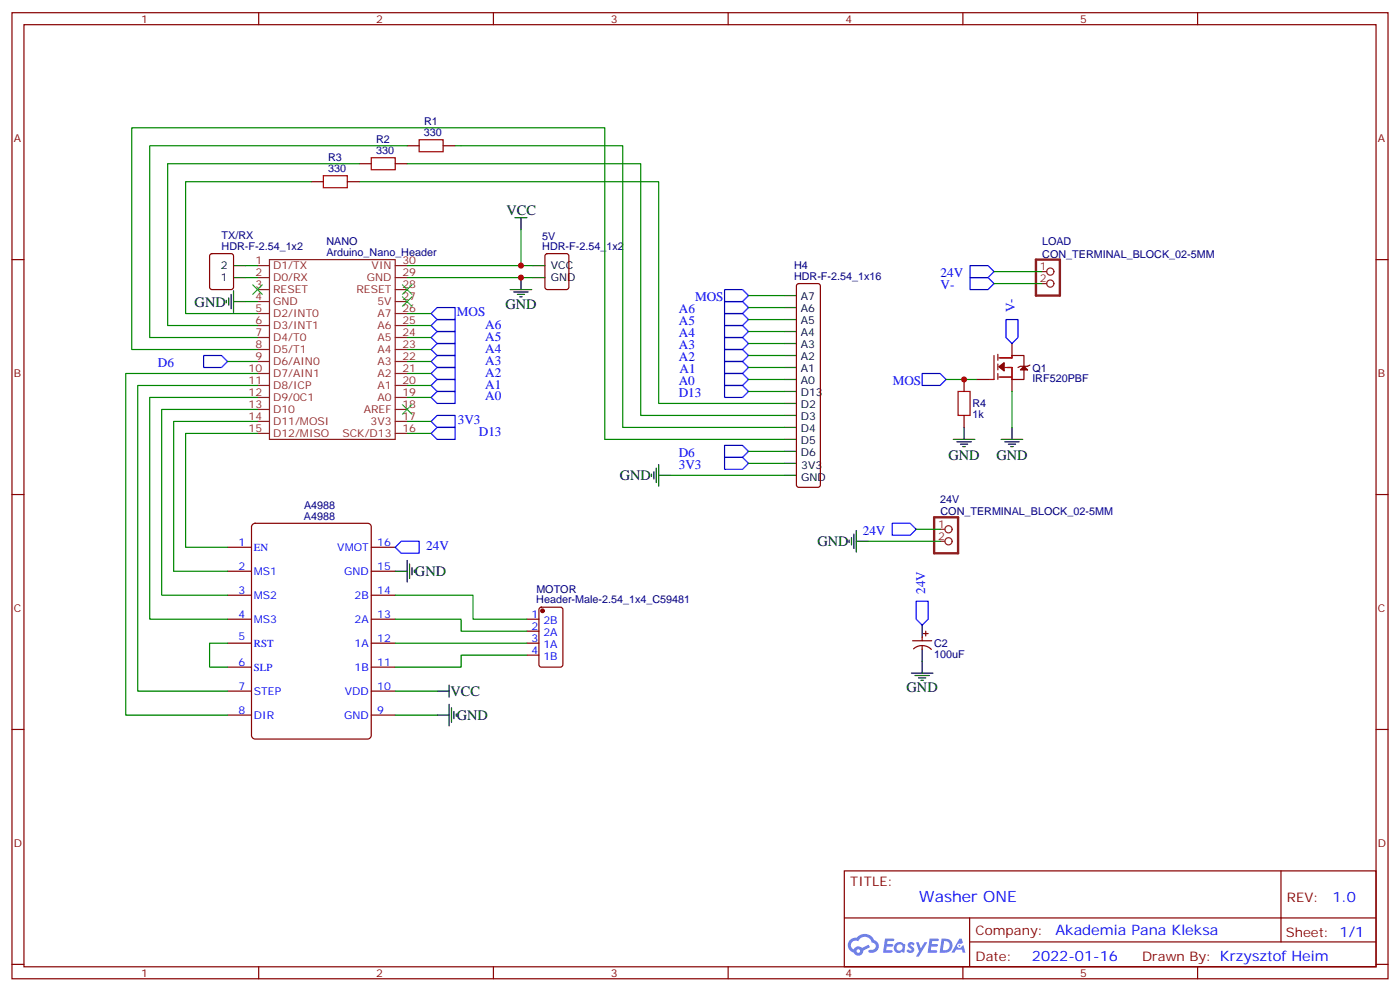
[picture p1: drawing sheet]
<svg xmlns="http://www.w3.org/2000/svg" width="412mm" height="292mm" viewBox="0 0 412 292" stroke-linecap="round" stroke-linejoin="round" font-family="sans-serif">
<g fill="none" stroke="#870000" stroke-width=".35">
<path d="M3.5 3.7h405.4v284.4h-405.4zM7.1 7.3h398.2v277.3h-398.2zM76.2 3.7v3.6M145.3 3.7v3.6M214.5 3.7v3.6M283.6 3.7v3.6M352.8 3.7v3.6M3.5 76.4h3.6M405.3 76.4h3.6M3.5 145.6h3.6M405.3 145.6h3.6M3.5 214.7h3.6"/>
<path d="M405.3 214.7h3.6M248.7 256.3h156.6v28.3h-156.6zM377.3 256.4v20.8M248.7 270.2h156.5M285.6 277.2h119.6M285.6 270.2v14.1M3.5 283.8h3.6M76.2 284.6v3.5M145.3 284.6v3.5M214.5 284.6v3.5M283.6 284.6v3.5M352.8 284.6v3.5"/>
<path d="M405.3 283.8h3.6"/>
</g>
<g fill="#5487ff">
<path d="M267.7 277.5a1.22 1.22 0 0 1 1.7 .3l-.4 .5a.47 .47 0 0 0-.3-.4 .47 .47 0 0 0-.5 .2l.1 .3a1.14 1.14 0 0 1 .8 1.7 1.14 1.14 0 0 1-1.9 0l-.2-.2 .5-.5 .7 .4a.29 .29 0 0 0 .3-.3 .29 .29 0 0 0-.2-.3 1.04 1.04 0 0 1-.6-1.7z"/>
<path d="M260.7 276.3h2.4l.3 .1-.2 .5-1.8 .1-.1 .9h1.5l.3 .3-.3 .4h-1.6l-.2 1.1h1.7l.2 .3-.2 .4h-2.6z"/>
<path d="M273.8 276.3h2.4l.3 .1-.1 .5-1.8 .1-.2 .9h1.6l.3 .3-.4 .4h-1.6l-.1 1.1h1.7l.2 .3-.2 .4h-2.6z"/>
<path d="M282.6 276.3h.7l.3 1.2-.6 .3a.69 .69 0 0 0-1 .3 .69 .69 0 0 0 .4 1 .69 .69 0 0 0 .9-.6l.5-.3 .6 2.2h-.8l-.2-.9h-1.8l-.5 .9h-.8z"/>
<path d="M269.8 277.3h.8l.6 1.9 1.1-1.9h.9l-2.6 4.2h-.8l.9-1.5z"/>
<path d="M277.4 276.3l-.6 4.1h1.3a2.11 2.11 0 0 0 2.5-2.1 2.11 2.11 0 0 0-2.5-2zM278.1 277a1.39 1.39 0 0 1 1.7 1.4 1.39 1.39 0 0 1-1.8 1.3h-.3z"/>
<path d="M263.7 277.9a1.54 1.54 0 0 0-.1 2.1 1.54 1.54 0 0 0 2.2 .2l.6 .2 .3-2.3-.2-.2-.4-.1a1.49 1.49 0 0 0-2.4 .1zM264 278.9a.94 .94 0 0 1 1.8 0 .94 .94 0 0 1-1.8 0z"/>
<path d="M250.4 276.6a2.18 2.18 0 0 0 1.1 3.8 1.44 1.44 0 0 0 1.6 .9 1.44 1.44 0 0 0 1.2-1.5l2-1-.5-.7-1.9 .9a1.47 1.47 0 0 0-2.4 .5 1.39 1.39 0 0 1-.7-2 1.39 1.39 0 0 1 2-.5 2.12 2.12 0 0 1 2.2-1.3 2.12 2.12 0 0 1 1.9 1.7 1.14 1.14 0 0 1 1.1 1.4 1.14 1.14 0 0 1-1.7 .8 .43 .43 0 0 0-.5 .3 .43 .43 0 0 0 .4 .5 1.98 1.98 0 0 0 2.5-1.2 1.98 1.98 0 0 0-1.2-2.5 3.1 3.1 0 0 0-5.3-.7l-.9 .1zM252.3 279.9a.55 .55 0 0 1 1.1 0 .55 .55 0 0 1-1.1 0z"/>
<circle cx="282.6" cy="278.4" r=".26"/>
</g>
<g fill="none" stroke="#8c2424" stroke-width=".35">
<path d="M75.8 78.2h3.6M79.4 76.4h37v52.9h-37zM116.4 78.2h3.5M306.9 79.9h1.4M75.8 81.7h3.6M75.8 85.2h3.6M75.8 88.8h3.6M75.8 92.3h3.6M75.8 95.8h3.6M75.8 99.3h3.6M116.4 81.7h3.5M116.4 85.2h3.5"/>
<path d="M116.4 88.8h3.5M116.4 92.3h3.5M116.4 95.8h3.5M116.4 99.3h3.5M306.9 83.5h1.4M75.8 102.9h3.6M75.8 106.4h3.6M75.8 109.9h3.6M75.8 113.5h3.6M75.8 117h3.6M116.4 102.9h3.5M116.4 106.4h3.5"/>
<path d="M116.4 109.9h3.5M116.4 113.5h3.5M116.4 117h3.5M75.8 120.5h3.6M75.8 124h3.6M75.8 127.6h3.6M116.4 120.5h3.5M116.4 124h3.5M116.4 127.6h3.5M276.9 155.8h1.4M276.9 159.3h1.4"/>
<circle cx="309.4" cy="79.9" r="1.06"/>
<circle cx="309.4" cy="83.5" r="1.06"/>
<circle cx="279.4" cy="155.8" r="1.06"/>
<circle cx="279.4" cy="159.3" r="1.06"/>
</g>
<g fill="none" stroke="#870000" stroke-width=".35">
<path d="M91.7 53.5h3.5M102.3 53.5h3.5M105.8 48.2h3.6M116.4 48.2h3.5M119.9 42.9h3.6M130.5 42.9h3.6M62 74.9l.4-.3h5.7l.6 .5 .1 9.4-.5 .7h-5.9l-.6-.4-.1-9.4zM160.7 74.9l.5-.3h5.7l.6 .5 .1 9.4-.5 .7h-5.9l-.6-.4-.1-9.4zM234.8 83.7l.5-.2h5.6l.5 .2 .3 .5v58.5l-.3 .5-.5 .2h-5.6l-.5-.2-.2-.5v-58.5zM284 111.7v3.5M287.5 111.7h3.5M298.1 101.1v3.5h3.5v7.1h-3.5v3.5"/>
<path d="M303.4 107.5l-.7 .3h-2.1l-.7 .4M284 122.3v3.5M74.3 154.5l.8-.5h33.2l.9 .5 .2 .6v61.4l-.5 .8-.6 .2h-33.2l-.8-.5-.2-.5v-61.4zM67 161.1h7.1M67 168.1h7.1M67 175.2h7.1M109.4 161.1h7M109.4 168.1h7M109.4 175.2h7M159 178.9l.5-.2h5.6l.7 .4v16.6l-.5 .6-5.8 .1-.7-.5-.1-16.5zM67 182.2h7.1M67 189.3h7.1"/>
<path d="M67 196.4h7.1M109.4 182.2h7M109.4 189.3h7M109.4 196.4h7M155.2 182.2h3.5M155.2 189.3h3.5M155.2 185.8h3.5M155.2 192.8h3.5M268.8 188.6h5.7M269.1 191a3.8 3.8 0 0 1 5.2 .1M271.6 187.5v1.1M271.6 190v1.1"/>
<path d="M272 186.5h1.4M272.7 185.8v1.4M67 203.4h7.1M67 210.5h7.1M109.4 203.4h7M109.4 210.5h7"/>
</g>
<g fill="#870000" stroke="#870000" stroke-width=".35">
<path d="M294.2 107.9l1.6-1.1v2.4z"/>
<path d="M300.6 108.9l1-1.1 1.1 1.1z"/>
<circle cx="159.8" cy="179.8" r=".53"/>
</g>
<g fill="none" stroke="#008700" stroke-width=".35">
<path d="M91.7 53.5h-37v38.8h21.1M105.8 53.5h88.2v65.2h37.1M105.8 48.2h-56.4v47.6h26.4M119.9 42.9h-75.8v56.4h31.7M119.9 48.2h68.8v74.1h42.4M134.1 42.9h49.3v82.9h47.7M72.3 78.2h3.5M119.9 78.2h37.1M153.5 67.6v10.6M292.8 79.9h14.1M72.3 81.7h3.5M72.3 88.8h3.5"/>
<path d="M119.9 81.7h37.1M119.9 92.3h7.1M119.9 95.8h7.1M119.9 99.3h7.1M220.5 87h10.6M220.5 90.5h10.6M220.5 94.1h10.6M220.5 97.6h10.6M292.8 83.5h14.1M67 106.4h8.8M75.8 109.9h-38.8v100.6h30M75.8 113.5h-35.2v89.9h26.4"/>
<path d="M75.8 117h-31.7v65.2h22.9M75.8 102.9h-37v-65.3h139.4v91.7h52.9M119.9 106.4h7.1M119.9 117h7.1M119.9 113.5h7.1M119.9 109.9h7.1M119.9 102.9h7.1M220.5 111.7h10.6M220.5 115.2h10.6M220.5 108.2h10.6M220.5 104.6h10.6M220.5 101.1h10.6"/>
<path d="M278.7 111.7h8.8M298.1 115.2v10.6M75.8 120.5h-28.2v54.7h19.4M75.8 124h-24.6v44.1h15.8M75.8 127.6h-21.1v33.5h12.3M119.9 124h7.1M119.9 127.6h7.1M197.6 139.9h33.5M220.5 136.4h10.6M220.5 132.9h10.6M255.8 159.3h21.1M269.9 155.8h7"/>
<path d="M116.4 175.2h22.9v7h15.9M67 189.3h-5.3v7.1h5.3M116.4 182.2h19.4v3.6h19.4M116.4 189.3h38.8M155.2 192.8h-19.4v3.6h-19.4M116.4 210.5h12.4M116.4 203.4h12.4"/>
</g>
<g fill="none" stroke="#000" stroke-width=".35">
<path d="M68.8 78.2h3.5M151.7 64.1h3.5M153.5 64.1v3.5M157 78.2h3.5M66.7 88.4v.7M67.4 87.7v2.1M68.1 86.6v4.3M68.8 81.7h3.5M68.8 88.8h3.5M68.8 85.6v6.3M150.3 85.2h6.3M151.3 85.9h4.3"/>
<path d="M152.4 86.6h2.1M153.1 87.3h.7M153.5 81.7v3.5M157 81.7h3.5M231.1 87h3.5M231.1 90.5h3.5M231.1 94.1h3.5M231.1 97.6h3.5M231.1 101.1h3.5M231.1 104.6h3.5M231.1 108.2h3.5M231.1 111.7h3.5"/>
<path d="M231.1 115.2h3.5M231.1 118.7h3.5M191.9 139.6v.7M192.6 138.9v2.1M193.3 137.8v4.2M194 139.9h3.6M194 136.7v6.4M231.1 139.9h3.5M231.1 122.3h3.5M231.1 125.8h3.5M231.1 129.3h3.5M231.1 132.9h3.5"/>
<path d="M231.1 136.4h3.5M280.8 129.3h6.4M281.9 130h4.2M282.9 130.7h2.1M283.6 131.4h.7M284 125.8v3.5M294.9 129.3h6.4M296 130h4.2M297 130.7h2.2M297.7 131.4h.7M298.1 125.8v3.5M250.1 159v.7"/>
<path d="M250.8 158.3v2.1M251.5 157.2v4.2M252.2 159.3h3.6M252.2 156.1v6.4M116.4 168.1h3.5M119.9 165v6.3M120.6 166v4.3M121.4 167.1v2.1M122.1 167.8v.7M268.5 198.1h6.3M269.5 198.8h4.3M270.6 199.5h2.1"/>
<path d="M271.6 184v3.5M271.6 191.1v7M128.8 210.5h3.5M128.8 203.4h3.5M132.3 201.6v3.6M132.3 207.3v6.3M133 208.4v4.2M133.7 209.4v2.1M134.4 210.1v.7M271.3 200.2h.7"/>
</g>
<path d="M305.2 76.4h7v10.6h-7zM275.2 152.3h7v10.5h-7z" fill="none" stroke="#8c2424" stroke-width=".71"/>
<path d="M74.4 83.8l2.9 2.8M77.3 83.8l-2.9 2.8M118.5 83.8l2.9 2.8M118.5 87.3l2.9 2.9M121.4 83.8l-2.9 2.8M121.4 87.3l-2.9 2.9M118.5 119.1l2.9 2.8M121.4 119.1l-2.9 2.8" fill="none" stroke="#3c3" stroke-width=".35"/>
<path d="M95.2 51.7h7.1v3.5h-7.1zM109.4 46.4h7v3.6h-7zM123.5 41.1h7v3.6h-7zM282.2 115.2h3.6v7.1h-3.6zM292.8 104.6v7.1h-1.8M293.9 104.3v1.7M293.9 107.1v1.8M293.9 109.9v1.8M294.2 111h3.9M296 108.2h2.1v3.5M298.1 104.6v.7h-3.9" fill="none" stroke="#a10000" stroke-width=".35"/>
<g fill="none" stroke="#00f" stroke-width=".35">
<path d="M285.8 78.2h5.2l1.8 1.7-1.8 1.8h-5.2zM127 92.3l1.8-1.8h5.3v3.6h-5.3zM127 99.3l1.8-1.7h5.3v3.5h-5.3zM127 95.8l1.8-1.7h5.3v3.5h-5.3zM213.4 85.2h5.3l1.8 1.8-1.8 1.8h-5.3zM213.4 99.3h5.3l1.8 1.8-1.8 1.8h-5.3zM213.4 95.8h5.3l1.8 1.8-1.8 1.7h-5.3zM213.4 92.3h5.3l1.8 1.8-1.8 1.7h-5.3zM213.4 88.8h5.3l1.8 1.7-1.8 1.8h-5.3zM285.8 81.7h5.2l1.8 1.8-1.8 1.7h-5.2zM296.3 94.1h3.6v5.2l-1.8 1.8-1.8-1.8zM60 104.6h5.3l1.7 1.8-1.7 1.8h-5.3z"/>
<path d="M127 117l1.8-1.8h5.3v3.5h-5.3zM127 109.9l1.8-1.7h5.3v3.5h-5.3zM127 106.4l1.8-1.8h5.3v3.6h-5.3zM127 102.9l1.8-1.8h5.3v3.5h-5.3zM128.8 111.7h5.3v3.5h-5.3l-1.8-1.7zM213.4 113.5h5.3l1.8 1.7-1.8 1.8h-5.3zM213.4 109.9h5.3l1.8 1.8-1.8 1.8h-5.3zM213.4 106.4h5.3l1.8 1.8-1.8 1.7h-5.3zM213.4 102.9h5.3l1.8 1.7-1.8 1.8h-5.3zM271.6 109.9h5.3l1.8 1.8-1.8 1.8h-5.3zM127 124l1.8-1.7h5.3v3.5h-5.3zM127 127.6l1.8-1.8h5.3v3.5h-5.3z"/>
<path d="M213.4 134.6h5.3l1.8 1.8-1.8 1.7h-5.3zM213.4 131.1h5.3l1.8 1.8-1.8 1.7h-5.3zM262.8 154h5.3l1.8 1.8-1.8 1.8h-5.3zM116.4 161.1l1.8-1.8h5.3v3.5h-5.3zM269.9 177h3.5v5.2l-1.8 1.8-1.7-1.8z"/>
</g>
<g fill="#c00">
<circle cx="284" cy="111.7" r=".88"/>
<circle cx="153.5" cy="78.2" r=".88"/>
<circle cx="153.5" cy="81.7" r=".88"/>
</g>
<text font-size="4.6" fill="#00f" x="270.8" y="265.4">Washer ONE</text>
<g font-size="4.2">
<text x="149.2" y="63.4">VCC</text>
<text x="57.3" y="90.2">GND</text>
<text x="148.9" y="90.9">GND</text>
<text x="279.4" y="135.4">GND</text>
<text x="293.5" y="135.4">GND</text>
<text x="182.6" y="141.3">GND</text>
<text x="240.8" y="160.7">GND</text>
<text x="122.2" y="169.5">GND</text>
<text x="267.1" y="203.8">GND</text>
<text x="132.7" y="204.8">VCC</text>
<text x="134.6" y="211.9">GND</text>
</g>
<g font-size="4.2" fill="#00f">
<text x="392.5" y="265.6">1.0</text>
<text x="310.9" y="275.2">Akademia Pana Kleksa</text>
<text x="304" y="283">2022-01-16</text>
</g>
<g font-size="3.9" fill="#00f">
<text x="277.1" y="81.6">24V</text>
<text x="204.7" y="88.7">MOS</text>
<text x="277.1" y="85.1">V-</text>
<text x="134.6" y="93.1">MOS</text>
<text x="200" y="95.7">A5</text>
<text x="200" y="92.1">A6</text>
<text x="299" y="91.9" transform="rotate(-90 299 91.9)">V-</text>
<text x="142.9" y="96.7">A6</text>
<text x="142.9" y="100.2">A5</text>
<text x="200" y="99.2">A4</text>
<text x="142.9" y="103.8">A4</text>
<text x="142.9" y="107.3">A3</text>
<text x="200" y="106.2">A2</text>
<text x="200" y="102.7">A3</text>
<text x="46.5" y="108.1">D6</text>
<text x="142.9" y="110.8">A2</text>
<text x="200" y="113.4">A0</text>
<text x="200.2" y="109.9">A1</text>
<text x="263" y="113.4">MOS</text>
<text x="142.9" y="117.9">A0</text>
<text x="142.9" y="114.4">A1</text>
<text x="200" y="116.9">D13</text>
<text x="134.9" y="124.8">3V3</text>
<text x="141.1" y="128.3">D13</text>
<text x="200" y="134.6">D6</text>
<text x="200" y="138.1">3V3</text>
<text x="125.6" y="162">24V</text>
<text x="254.1" y="157.5">24V</text>
<text x="272.5" y="174.8" transform="rotate(-90 272.5 174.8)">24V</text>
</g>
<g font-size="3.9" fill="#800">
<text x="250.5" y="260.9">TITLE:</text>
<text x="379.1" y="265.6">REV:</text>
<text x="287.4" y="275.1">Company:</text>
<text x="378.7" y="275.7">Sheet: 1/1</text>
<text x="287.4" y="282.8">Date:</text>
<text x="336.4" y="282.9">Drawn By: Krzysztof Heim</text>
</g>
<g font-size="3.2" fill="#800">
<text x="41.6" y="6.7">1</text>
<text x="110.8" y="6.7">2</text>
<text x="179.9" y="6.7">3</text>
<text x="249.1" y="6.7">4</text>
<text x="318.2" y="6.7">5</text>
<text x="4.1" y="41.8">A</text>
<text x="405.9" y="41.8">A</text>
<text x="4.1" y="111">B</text>
<text x="405.9" y="111">B</text>
<text x="4.1" y="180.1">C</text>
<text x="405.9" y="180.1">C</text>
<text x="4.1" y="249.3">D</text>
<text x="405.9" y="249.3">D</text>
<text x="41.6" y="287.5">1</text>
<text x="110.8" y="287.5">2</text>
<text x="179.9" y="287.5">3</text>
<text x="249.1" y="287.5">4</text>
<text x="318.2" y="287.5">5</text>
</g>
<g font-size="3.2" fill="#000080">
<text x="124.9" y="40.1">330</text>
<text x="124.9" y="36.9">R1</text>
<text x="96.7" y="47.5">R3</text>
<text x="110.8" y="45.4">330</text>
<text x="110.8" y="42.2">R2</text>
<text x="96.7" y="50.7">330</text>
<text x="65.3" y="70.4">TX/RX</text>
<text x="159.8" y="70.6">5V</text>
<text x="65.3" y="73.6">HDR-F-2.54_1x2</text>
<text x="96.2" y="75.4">Arduino_Nano_Header</text>
<text x="96.2" y="72.2">NANO</text>
<text x="159.7" y="73.6">HDR-F-2.54_1x2</text>
<text x="306.9" y="72.2">LOAD</text>
<text x="307" y="75.9">CON_TERMINAL_BLOCK_02-5MM</text>
<text x="233.9" y="82.4">HDR-F-2.54_1x16</text>
<text x="233.9" y="79.2">H4</text>
<text x="304.1" y="112.4">IRF520PBF</text>
<text x="304.1" y="109.4">Q1</text>
<text x="286.5" y="119.9">R4</text>
<text x="286.5" y="123">1k</text>
<text x="89.5" y="149.9">A4988</text>
<text x="277" y="148.1">24V</text>
<text x="89.5" y="153">A4988</text>
<text x="277" y="151.7">CON_TERMINAL_BLOCK_02-5MM</text>
<text x="158" y="177.5">Header-Male-2.54_1x4_C59481</text>
<text x="158" y="174.4">MOTOR</text>
<text x="275.2" y="190.5">C2</text>
<text x="275.2" y="193.6">100uF</text>
</g>
<g font-size="3.2" fill="#8d2323">
<text x="75.2" y="77.8">1</text>
<text x="118.5" y="77.8">30</text>
<text x="75.2" y="81.4">2</text>
<text x="80.4" y="79.2">D1/TX</text>
<text x="80.4" y="82.8">D0/RX</text>
<text x="108.1" y="82.8">GND</text>
<text x="109.5" y="79.2">VIN</text>
<text x="118.5" y="81.4">29</text>
<text x="306.3" y="79.6">1</text>
<text x="306.3" y="83.1">2</text>
<text x="75.2" y="84.9">3</text>
<text x="75.2" y="88.4">4</text>
<text x="80.4" y="86.3">RESET</text>
<text x="80.4" y="89.8">GND</text>
<text x="105" y="86.3">RESET</text>
<text x="111.2" y="89.8">5V</text>
<text x="118.5" y="88.4">27</text>
<text x="118.5" y="84.9">28</text>
<text x="75.2" y="91.9">5</text>
<text x="75.2" y="95.5">6</text>
<text x="80.4" y="93.3">D2/INT0</text>
<text x="111.2" y="93.3">A7</text>
<text x="118.5" y="95.5">25</text>
<text x="118.5" y="91.9">26</text>
<text x="75.2" y="99">7</text>
<text x="80.4" y="96.9">D3/INT1</text>
<text x="80.4" y="100.4">D4/T0</text>
<text x="111.2" y="100.4">A5</text>
<text x="111.2" y="96.9">A6</text>
<text x="118.5" y="99">24</text>
<text x="75.2" y="102.5">8</text>
<text x="75.2" y="106">9</text>
<text x="80.4" y="103.9">D5/T1</text>
<text x="80.4" y="107.5">D6/AIN0</text>
<text x="111.2" y="107.5">A3</text>
<text x="111.2" y="103.9">A4</text>
<text x="118.5" y="106">22</text>
<text x="118.5" y="102.5">23</text>
<text x="73.2" y="109.6">10</text>
<text x="73.2" y="113.1">11</text>
<text x="80.4" y="111">D7/AIN1</text>
<text x="111.2" y="111">A2</text>
<text x="118.5" y="113.1">20</text>
<text x="118.5" y="109.6">21</text>
<text x="73.2" y="116.6">12</text>
<text x="80.4" y="114.5">D8/ICP</text>
<text x="80.4" y="118">D9/0C1</text>
<text x="111.2" y="114.5">A1</text>
<text x="111.2" y="118">A0</text>
<text x="118.5" y="116.6">19</text>
<text x="73.2" y="120.2">13</text>
<text x="73.2" y="123.7">14</text>
<text x="80.4" y="121.6">D10</text>
<text x="80.4" y="125.1">D11/MOSI</text>
<text x="107.2" y="121.6">AREF</text>
<text x="109.2" y="125.1">3V3</text>
<text x="118.5" y="123.7">17</text>
<text x="118.5" y="120.2">18</text>
<text x="73.2" y="127.2">15</text>
<text x="80.4" y="128.6">D12/MISO</text>
<text x="100.9" y="128.6">SCK/D13</text>
<text x="118.5" y="127.2">16</text>
<text x="276.3" y="155.4">1</text>
<text x="276.3" y="159">2</text>
</g>
<g font-size="3.2">
<text x="65" y="82.8">1</text>
<text x="65" y="79.2">2</text>
<text x="162.3" y="79.2">VCC</text>
<text x="162.3" y="82.8">GND</text>
<text x="235.9" y="88.4">A7</text>
<text x="235.9" y="91.9">A6</text>
<text x="235.9" y="95.5">A5</text>
<text x="235.9" y="99">A4</text>
<text x="235.9" y="102.5">A3</text>
<text x="235.9" y="106">A2</text>
<text x="235.9" y="109.6">A1</text>
<text x="235.9" y="113.1">A0</text>
<text x="235.9" y="116.6">D13</text>
<text x="235.9" y="120.2">D2</text>
<text x="235.9" y="123.7">D3</text>
<text x="235.9" y="127.2">D4</text>
<text x="235.9" y="130.7">D5</text>
<text x="235.9" y="134.3">D6</text>
<text x="236" y="138.1">3V3</text>
<text x="236" y="141.7">GND</text>
</g>
<g font-size="3.2" fill="#00f">
<text x="70.3" y="160.7">1</text>
<text x="111.1" y="160.7">16</text>
<text x="70.3" y="167.8">2</text>
<text x="74.8" y="162.1">EN</text>
<text x="99.4" y="162.1">VMOT</text>
<text x="111.1" y="167.8">15</text>
<text x="74.8" y="169.2">MS1</text>
<text x="101.4" y="169.2">GND</text>
<text x="70.3" y="174.8">3</text>
<text x="74.8" y="176.2">MS2</text>
<text x="104.5" y="176.2">2B</text>
<text x="111.1" y="174.8">14</text>
<text x="70.3" y="181.9">4</text>
<text x="74.8" y="183.3">MS3</text>
<text x="104.5" y="183.3">2A</text>
<text x="111.1" y="181.9">13</text>
<text x="156.6" y="181.9">1</text>
<text x="156.6" y="185.4">2</text>
<text x="160.1" y="183.7">2B</text>
<text x="70.3" y="188.4">5</text>
<text x="74.8" y="190.4">RST</text>
<text x="104.5" y="190.4">1A</text>
<text x="111.1" y="188.9">12</text>
<text x="156.6" y="188.9">3</text>
<text x="160.1" y="187.2">2A</text>
<text x="160.1" y="190.7">1A</text>
<text x="70.3" y="196">6</text>
<text x="74.8" y="197.4">SLP</text>
<text x="104.5" y="197.4">1B</text>
<text x="111.1" y="196">11</text>
<text x="156.6" y="192.5">4</text>
<text x="160.1" y="194.2">1B</text>
<text x="70.3" y="203.1">7</text>
<text x="111.1" y="203.1">10</text>
<text x="74.8" y="204.5">STEP</text>
<text x="101.6" y="204.5">VDD</text>
<text x="70.3" y="210.1">8</text>
<text x="74.8" y="211.5">DIR</text>
<text x="101.4" y="211.5">GND</text>
<text x="111.1" y="210.1">9</text>
</g>
</svg>
